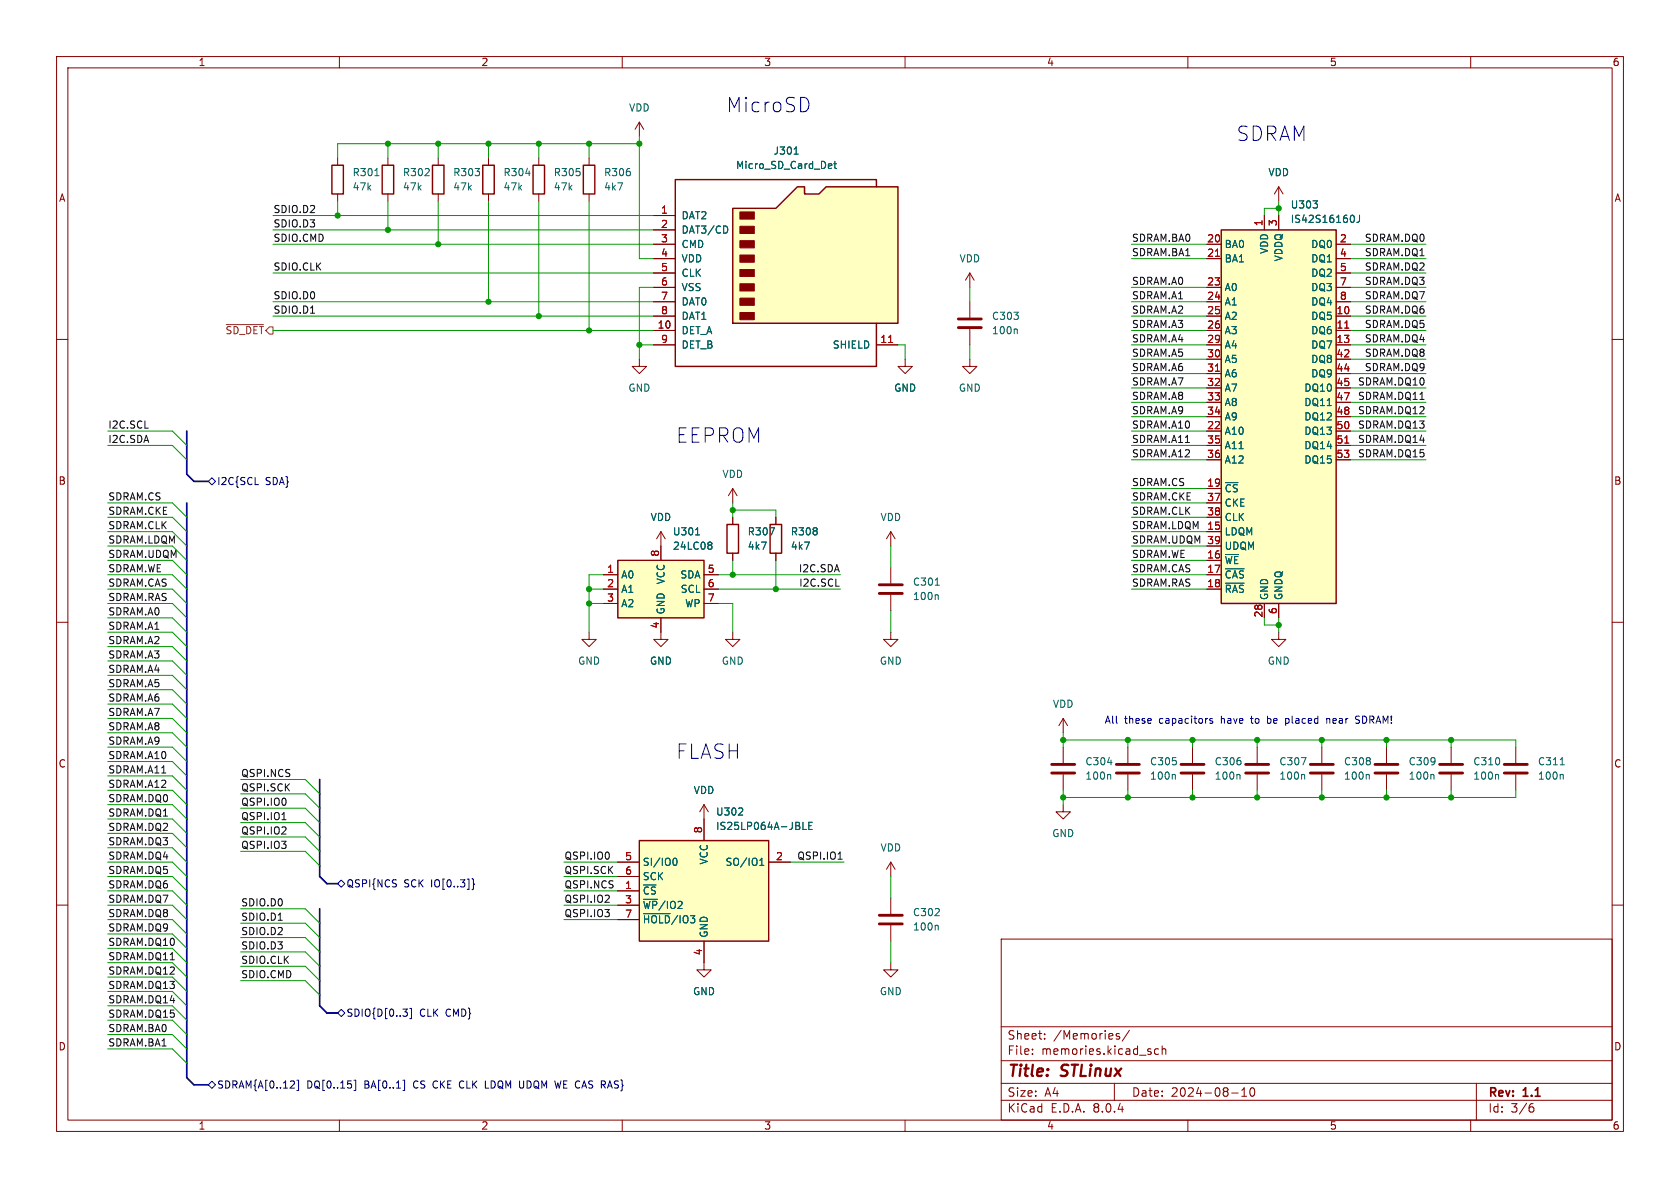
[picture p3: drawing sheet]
<svg xmlns="http://www.w3.org/2000/svg" width="297mm" height="210mm" viewBox="0 0 297 210" stroke-linecap="round" stroke-linejoin="round" font-family="sans-serif">
<g fill="none" stroke="#840000" stroke-width=".18">
<path d="M10 10h277v190h-277zM12 12h273v186h-273zM60 10v2M110 10v2M160 10v2M210 10v2M260 10v2M59.7 27.9v1.3M59.7 34.3v1.3M68.6 27.9v1.3M68.6 34.3v1.3M226.1 33l-.8 1.3"/>
<path d="M226.1 33v2.6M226.1 33l.7 1.3M10 60h2M285 60h2M10 110h2M226.1 111.8v1.2h1.2l-1.2 1.3-1.3-1.3h1.3M285 110h2M188 132.1v2.8M188 136.9v2.8M10 160h2M188 142.2v1.3h1.2l-1.2 1.3-1.3-1.3h1.3M285 160h2"/>
<path d="M177 166h108v32h-108zM60 198v2M110 198v2M160 198v2M177 194.5h108M177 191.5h108M177 187.5h108M177 181.5h108M182.5 186.3v.1M182.5 185.5v.1M184.7 183.6v.1M184.7 182.8v.1"/>
<path d="M197 191.5v3M197.3 183l.7 .4-.3 .3-.4-.1M197.9 182.8l-.4-.1-.2 .2M199.7 182.1l-1.3 2M204.8 185.5l-.4-.1-.3 .3v.4l.1 .2h.6M205.5 185.5l.2-.1 .3 .1 .1 .9M205.5 184.9v1.5M210 198v2M217.7 193.2h1.2M219.5 193.8h.9M219.5 192.7l.5-.4v1.5M221.2 192.4l.1-.1a.81 .81 0 0 1 .6 .6 .81 .81 0 0 1-.3 .8l-.1 .1a.81 .81 0 0 1-.6-.6 .81 .81 0 0 1 .3-.8z"/>
<path d="M260 198v2M261 191.5v6.5M270.6 195.7h.3l.3 .3-.1 .5-.5 .1M271 195.1l-.4 .1"/>
</g>
<path d="M185.9 136.7h4.1M185.9 135.1h4.1" fill="none" stroke="#840000" stroke-width=".51"/>
<path d="M66.3 31.1h.7M195.8 134.8h.8M196.2 136.9l.2 .2v.6" fill="none" stroke="#006464" stroke-width=".18"/>
<path d="M58.7 29.2h2v5.1h-2zM67.6 29.2h2v5.1h-2z" fill="none" stroke="#840000" stroke-width=".25"/>
<path d="M129.5 36.8h7.7l3.8-3.8h1.2v1.3h2.6l1.2-1.3h12.7v24.2h-29.2z" fill="#ffffc2"/>
<g fill="#840000" stroke="#840000" stroke-width=".18">
<path d="M130.8 55.2h2.5v1.3h-2.5z"/>
<path d="M130.8 52.7h2.5v1.3h-2.5z"/>
<path d="M130.8 50.2h2.5v1.2h-2.5z"/>
<path d="M130.8 47.6h2.5v1.3h-2.5z"/>
<path d="M130.8 45.1h2.5v1.3h-2.5z"/>
<path d="M130.8 42.5h2.5v1.3h-2.5z"/>
<path d="M130.8 40h2.5v1.3h-2.5z"/>
<path d="M130.8 37.5h2.5v1.2h-2.5z"/>
</g>
<path d="M76.5 29.2h2v5.1h-2zM85.3 29.2h2.1v5.1h-2.1zM94.2 29.2h2.1v5.1h-2.1zM103.1 29.2h2.1v5.1h-2.1zM129.5 36.8h7.7l3.8-3.8h1.2v1.3h2.6l1.2-1.3h12.7v24.2h-29.2zM154.9 33v-1.2h-35.5v33h35.5v-7.6" fill="none" stroke="#840000" stroke-width=".25"/>
<g fill="none" stroke="#840000" stroke-width=".18">
<path d="M77.5 27.9v1.3M77.5 34.3v1.3M86.4 27.9v1.3M86.4 34.3v1.3M95.2 27.9v1.3M95.2 34.3v1.3M104.1 27.9v1.3M104.1 34.3v1.3M113 21.6l-.7 1.3M113 21.6v2.5M113 21.6l.8 1.3M115.6 38.1h3.8"/>
<path d="M115.6 58.4h3.8M115.6 40.6h3.8M115.6 43.2h3.8M115.6 45.7h3.8M115.6 48.3h3.8M115.6 50.8h3.8M115.6 53.3h3.8M115.6 55.9h3.8M115.6 61h3.8M154.9 61h3.8M188 127l-.8 1.3M188 127v2.5"/>
<path d="M188 127l.7 1.3M199.4 132.1v2.8M199.4 136.9v2.8M210.8 132.1v2.8M210.8 136.9v2.8M222.2 132.1v2.8M222.2 136.9v2.8M233.7 132.1v2.8M233.7 136.9v2.8M245.1 132.1v2.8M245.1 136.9v2.8M256.5 132.1v2.8"/>
<path d="M256.5 136.9v2.8M268 132.1v2.8M268 136.9v2.8"/>
</g>
<path d="M157.1 60.5h.7" fill="none" stroke="#a90000" stroke-width=".18"/>
<g fill="none" stroke="#006464" stroke-width=".18">
<path d="M92.9 30.6h.8M140.4 27.2h.7M146.9 28.9l.1 .3-.6 .2M147 29.7l-.1 .1M147.4 28.9h.5M147.6 28.5v1.1l.3 .2M128.4 40l.3 .5-.3 .7M207.6 136.9l.2 .2v.6M219 136.9l.2 .2v.6M230 133.9h.9l-.6 1.3M230.5 136.9l.1 .2v.6M241.9 136.9l.2 .2v.6"/>
<path d="M253.3 136.9l.2 .2v.6M264.8 136.9l.1 .2v.6M275.8 135.2h.7M276.2 136.9l.2 .2v.6"/>
</g>
<g fill="none" stroke="#840000" stroke-width=".51">
<path d="M197.4 136.7h4M197.4 135.1h4M208.8 136.7h4.1M208.8 135.1h4.1M220.2 136.7h4.1M220.2 135.1h4.1M231.6 136.7h4.1M231.6 135.1h4.1M243.1 136.7h4M243.1 135.1h4M254.5 136.7h4.1M254.5 135.1h4.1"/>
<path d="M265.9 136.7h4.1M265.9 135.1h4.1"/>
</g>
<path d="M215.9 40.6h20.3v66.1h-20.3z" fill="#ffffc2"/>
<path d="M215.9 40.6h20.3v66.1h-20.3zM128.5 92.7h2.1v5.1h-2.1zM136.1 92.7h2.1v5.1h-2.1z" fill="none" stroke="#840000" stroke-width=".25"/>
<g fill="none" stroke="#840000" stroke-width=".18">
<path d="M223.5 38.1v2.5M226.1 38.1v2.5M213.4 55.9h2.5M213.4 58.4h2.5M213.4 43.2h2.5M213.4 45.7h2.5M213.4 50.8h2.5M213.4 53.3h2.5M236.2 55.9h2.6M236.2 58.4h2.6M236.2 43.2h2.6M236.2 45.7h2.6"/>
<path d="M236.2 50.8h2.6M236.2 53.3h2.6M236.2 48.3h2.6M113 63.5v1.3h1.3l-1.3 1.2-1.2-1.2h1.2M213.4 61h2.5M213.4 76.2h2.5M213.4 63.5h2.5M213.4 66h2.5M213.4 68.6h2.5M213.4 71.1h2.5M213.4 73.7h2.5M213.4 78.7h2.5"/>
<path d="M236.2 61h2.6M236.2 76.2h2.6M236.2 63.5h2.6M236.2 66h2.6M236.2 68.6h2.6M236.2 71.1h2.6M236.2 73.7h2.6M236.2 78.7h2.6M116.8 94l-.7 1.3M116.8 94v2.5M116.8 94l.8 1.3M129.5 86.4v2.5"/>
<path d="M129.5 91.4v1.3M129.5 97.8v1.3M129.5 86.4l-.7 1.2M129.5 86.4l.8 1.2M137.2 91.4v1.3M137.2 97.8v1.3M157.5 94l-.8 1.3M157.5 94v2.5M157.5 94l.7 1.3M213.4 94h2.5M213.4 99.1h2.5M213.4 86.4h2.5"/>
<path d="M213.4 81.3h2.5M213.4 88.9h2.5M213.4 91.4h2.5M213.4 96.5h2.5M236.2 81.3h2.6M104.1 111.8v1.2h1.3l-1.3 1.3-1.2-1.3h1.2M116.8 111.8v1.2h1.3l-1.3 1.3-1.2-1.3h1.2M129.5 111.8v1.2h1.3l-1.3 1.3-1.2-1.3h1.2M157.5 111.8v1.2h1.2l-1.2 1.3-1.3-1.3h1.3M213.4 101.6h2.5M213.4 104.1h2.5M223.5 106.7v2.5"/>
<path d="M226.1 106.7v2.5"/>
</g>
<path d="M214.9 45.3h.7M237.7 58h.8M214.9 65.6h.7M237.7 78.3h.8" fill="none" stroke="#a90000" stroke-width=".18"/>
<path d="M232.1 35.5h.8l-.4 .5M232.8 36.1v.6M239.1 38a.79 .79 0 0 1 0 1.3M240.3 38v1a.41 .41 0 0 1-.4 .3M136.1 93.3h.8l-.5 1.3M216.6 100.6h3.3M216.6 103.1h3.3" fill="none" stroke="#006464" stroke-width=".18"/>
<path d="M109.2 99.1h15.3v10.1h-15.3z" fill="#ffffc2"/>
<path d="M109.2 99.1h15.3v10.1h-15.3z" fill="none" stroke="#840000" stroke-width=".25"/>
<g fill="none" stroke="#840000" stroke-width=".18">
<path d="M171.4 48.3v2.5M171.4 53.3v2.8M171.4 58.2v2.8M171.4 48.3l-.7 1.2M171.4 48.3l.8 1.2M160 63.5v1.3h1.3l-1.3 1.2-1.3-1.2h1.3M171.4 63.5v1.3h1.3l-1.3 1.2-1.2-1.2h1.2M116.8 96.5v2.6M106.7 101.6h2.5M106.7 104.1h2.5M106.7 106.7h2.5M116.8 109.2v2.6"/>
<path d="M124.5 101.6h2.5M124.5 104.1h2.5M124.5 106.7h2.5M157.5 100.3v2.8M157.5 105.2v2.8M157.5 152.4v2.5M157.5 158.8v2.7M157.5 152.4l-.8 1.3M157.5 152.4l.7 1.3M157.5 163.6v2.8"/>
</g>
<path d="M179.7 58.2l.1 .1v.7M123 94.6h.7M125.4 95.8h.2l.3 .3-.3 .3M125.4 96.4h.2M125.6 96.4l.2 .1 .1 .4-.2 .1-.3 .1M165.3 103.4h.8M165.7 105.1l.2 .2v.7M165.7 163.6l.2 .1v.7" fill="none" stroke="#006464" stroke-width=".18"/>
<path d="M169.4 57.9h4.1M169.4 56.4h4.1M155.4 104.9h4.1M155.4 103.4h4.1M155.4 163.3h4.1M155.4 161.8h4.1" fill="none" stroke="#840000" stroke-width=".51"/>
<path d="M113 148.6h22.9v17.8h-22.9z" fill="#ffffc2"/>
<path d="M113 148.6h22.9v17.8h-22.9z" fill="none" stroke="#840000" stroke-width=".25"/>
<g fill="none" stroke="#840000" stroke-width=".18">
<path d="M115.6 38.1h3.8M223.5 38.1v2.5M226.1 38.1v2.5M115.6 55.9h3.8M115.6 58.4h3.8M115.6 43.2h3.8M115.6 45.7h3.8M115.6 50.8h3.8M115.6 53.3h3.8M115.6 48.3h3.8M115.6 40.6h3.8M213.4 55.9h2.5"/>
<path d="M213.4 58.4h2.5M213.4 43.2h2.5M213.4 45.7h2.5M213.4 50.8h2.5M213.4 53.3h2.5M236.2 55.9h2.6M236.2 58.4h2.6M236.2 43.2h2.6M236.2 45.7h2.6M236.2 50.8h2.6M236.2 53.3h2.6M236.2 48.3h2.6"/>
<path d="M115.6 61h3.8M154.9 61h3.8M213.4 61h2.5M213.4 76.2h2.5M213.4 63.5h2.5M213.4 66h2.5M213.4 68.6h2.5M213.4 71.1h2.5M213.4 73.7h2.5M213.4 78.7h2.5M236.2 61h2.6M236.2 76.2h2.6"/>
<path d="M236.2 63.5h2.6M236.2 66h2.6M236.2 68.6h2.6M236.2 71.1h2.6M236.2 73.7h2.6M236.2 78.7h2.6M116.8 96.5v2.6M129.5 91.4v1.3M129.5 97.8v1.3M137.2 91.4v1.3M137.2 97.8v1.3M213.4 94h2.5"/>
<path d="M213.4 99.1h2.5M213.4 86.4h2.5M213.4 81.3h2.5M213.4 88.9h2.5M213.4 91.4h2.5M213.4 96.5h2.5M236.2 81.3h2.6M106.7 101.6h2.5M106.7 104.1h2.5M106.7 106.7h2.5M116.8 109.2v2.6M124.5 101.6h2.5"/>
<path d="M124.5 104.1h2.5M124.5 106.7h2.5M213.4 101.6h2.5M213.4 104.1h2.5M223.5 106.7v2.5M226.1 106.7v2.5M109.2 157.5h3.8M109.2 152.4h3.8M109.2 154.9h3.8M124.5 142.2v6.4M124.5 142.2l-.8 1.3M124.5 142.2l.7 1.3"/>
<path d="M135.9 152.4h3.8M109.2 160h3.8M109.2 162.6h3.8M124.5 166.4v5.1h1.2l-1.2 1.2-1.3-1.2h1.3M157.5 170.2v1.3h1.2l-1.2 1.2-1.3-1.2h1.3"/>
</g>
<g fill="none" stroke="#006464" stroke-width=".18">
<path d="M140.4 27.2h.7M146.9 28.9l.1 .3-.6 .2M147 29.7l-.1 .1M147.4 28.9h.5M147.6 28.5v1.1l.3 .2M232.1 35.5h.8l-.4 .5M232.8 36.1v.6M239.1 38a.79 .79 0 0 1 0 1.3M240.3 38v1a.41 .41 0 0 1-.4 .3M128.4 40l.3 .5-.3 .7M123 94.6h.7M125.4 95.8h.2l.3 .3-.3 .3"/>
<path d="M125.4 96.4h.2M125.6 96.4l.2 .1 .1 .4-.2 .1-.3 .1M136.1 93.3h.8l-.5 1.3M216.6 100.6h3.3M216.6 103.1h3.3M119.1 151.8l.2-.1a.68 .68 0 0 1 .4 .6 .68 .68 0 0 1-.4 .7l-.2-.1M130.5 144.1h.8M131.2 142.9v.5M134.3 153h.7M134.3 152.1l.4-.4v1.3M142 145.4v1.2h.6M143 146h.4"/>
<path d="M143.6 145.4h-.6v1.2h.6M113.8 161.5h4.7"/>
</g>
<path d="M40 57.4h6.6" fill="none" stroke="#725600" stroke-width=".18"/>
<g fill="none" stroke="#000084" stroke-width=".18">
<path d="M36.8 85.1l.7-.6 .6 .6-.6 .6zM45.1 85.7h.6M59.7 156.2l.6-.6 .7 .6-.7 .6zM83.4 155.3l.3 .2v.6l.2 .2-.2 .2v.6l-.3 .2M59.7 179.1l.6-.7 .7 .7-.7 .6zM71.2 178.4h.8l-.4 .5M71.8 178.9l.2 .2v.3l-.2 .2M72.4 178.3h.3v1.8h-.3M36.8 191.8l.7-.7 .6 .7-.6 .6zM51.8 191.1l.3 .2-.1 .3-.7 .7h.8M52.5 191h.3v1.8h-.3M62.6 191h.3v1.8h-.3"/>
<path d="M71.2 191h.3v1.8h-.3M85.8 192.3h.6"/>
</g>
<path d="M54.9 55.4h.7M251 70.6h.8M49.8 144.9h.8M148.2 151.9h.7M30.1 169.7h.7M49.2 162.7h.7" fill="none" stroke="#0f0f0f" stroke-width=".18"/>
<path d="M142.9 17.8l.1 .5-.1 .8M214.3 127.1l-.3-.1-.1 .2v.2l.4 .1v.3h-.4M224.1 126.6v1.3M224.1 127.8l.1 .1M224.2 127l-.1 .1M227.3 127.8l.4 .1M227.3 127v1.3M227.7 127l-.4 .1M234.5 127.1l.4-.1 .2 .2M234.5 127v.9M239.7 127.1l.5 .2 .2 .3-.3 .3-.5-.1M240.4 126.6h-.5l-.2 .1" fill="none" stroke="#0000c2" stroke-width=".18"/>
<path d="M33 76.2v7.6l1.3 1.3h2.5M33 88.9v101.6l1.3 1.3h2.5M56.5 137.8v17.1l1.3 1.3h1.9M56.5 160.7v17.1l1.3 1.3h1.9" fill="none" stroke="#000084" stroke-width=".3"/>
<g fill="none" stroke="#009600" stroke-width=".18">
<path d="M48.3 38.1h67.3M59.7 35.6v2.5M68.6 25.4v2.5M68.6 35.6v5M77.5 25.4v2.5M77.5 35.6v7.6M86.4 25.4v2.5M86.4 35.6v17.7M95.2 25.4v2.5M95.2 35.6v20.3M104.1 25.4v2.5M104.1 35.6v22.8"/>
<path d="M113 24.1v21.6h2.6M113 25.4h-53.3v2.5M226.1 36.8h-2.6v1.3M226.1 35.6v2.5M48.3 58.4h67.3M48.3 53.3h67.3M48.3 55.9h67.3M48.3 40.6h67.3M48.3 43.2h67.3M48.3 48.3h67.3M115.6 50.8h-2.6v12.7M171.4 50.8v2.5"/>
<path d="M200 50.8h13.4M200 58.4h13.4M200 53.3h13.4M200 55.9h13.4M200 43.2h13.4M200 45.7h13.4M238.8 50.8h13.3M238.8 58.4h13.3M238.8 53.3h13.3M238.8 55.9h13.3M238.8 43.2h13.3M238.8 45.7h13.3"/>
<path d="M238.8 48.3h13.3M19 76.2h11.5l2.5 2.5M19 78.7h11.5l2.5 2.6M113 61h2.6M158.7 61h1.3v2.5M171.4 61v2.5M200 61h13.4M200 76.2h13.4M200 68.6h13.4M200 63.5h13.4M200 66h13.4M200 78.7h13.4"/>
<path d="M200 73.7h13.4M200 71.1h13.4M238.8 61h13.3M238.8 76.2h13.3M238.8 68.6h13.3M238.8 63.5h13.3M238.8 66h13.3M238.8 78.7h13.3M238.8 73.7h13.3M238.8 71.1h13.3M19 91.4h11.5l2.5 2.6M19 96.5h11.5l2.5 2.6"/>
<path d="M19 99.1h11.5l2.5 2.5M19 88.9h11.5l2.5 2.5M19 94h11.5l2.5 2.5M129.5 90.2h7.7v1.2M129.5 88.9v2.5M129.5 99.1v2.5M137.2 99.1v5M157.5 96.5v3.8M200 91.4h13.4M200 96.5h13.4M200 99.1h13.4M200 88.9h13.4"/>
<path d="M200 94h13.4M200 81.3h13.4M200 86.4h13.4M238.8 81.3h13.3M19 104.1h11.5l2.5 2.6M19 106.7h11.5l2.5 2.5M19 101.6h11.5l2.5 2.5M19 109.2h11.5l2.5 2.6M19 114.3h11.5l2.5 2.5M19 111.8h11.5l2.5 2.5M19 116.8h11.5l2.5 2.6M19 119.4h11.5l2.5 2.5"/>
<path d="M104.1 104.1h2.6M104.1 106.7h2.6M106.7 101.6h-2.6v10.2M127 104.1h21.6M127 106.7h2.5v5.1M127 101.6h21.6M157.5 108v3.8M200 104.1h13.4M200 101.6h13.4M223.5 109.2v1.3h2.6M226.1 109.2v2.6M19 127h11.5l2.5 2.5"/>
<path d="M19 124.5h11.5l2.5 2.5M19 129.5h11.5l2.5 2.6M19 121.9h11.5l2.5 2.6M19 137.2h11.5l2.5 2.5M19 139.7h11.5l2.5 2.5M19 134.6h11.5l2.5 2.6M19 132.1h11.5l2.5 2.5M42.5 137.8h11.5l2.5 2.5M188 130.8h80v1.3M188 129.5v2.6M188 139.7v2.5M199.4 130.8v1.3"/>
<path d="M199.4 139.7v1.3M210.8 130.8v1.3M210.8 139.7v1.3M222.2 130.8v1.3M222.2 139.7v1.3M233.7 130.8v1.3M233.7 139.7v1.3M245.1 130.8v1.3M245.1 139.7v1.3M256.5 130.8v1.3M256.5 139.7v1.3M268 139.7v1.3h-80"/>
<path d="M19 152.4h11.5l2.5 2.5M19 154.9h11.5l2.5 2.6M19 157.5h11.5l2.5 2.5M19 144.8h11.5l2.5 2.5M19 142.2h11.5l2.5 2.6M19 147.3h11.5l2.5 2.6M19 149.9h11.5l2.5 2.5M42.5 140.3h11.5l2.5 2.6M42.5 142.9h11.5l2.5 2.5M42.5 150.5h11.5l2.5 2.5M42.5 148h11.5l2.5 2.5M42.5 145.4h11.5l2.5 2.6"/>
<path d="M99.7 152.4h9.5M99.7 154.9h9.5M99.7 157.5h9.5M139.7 152.4h9.5M157.5 154.9v3.9M19 175.3h11.5l2.5 2.5M19 170.2h11.5l2.5 2.5M19 172.7h11.5l2.5 2.6M19 167.6h11.5l2.5 2.6M19 160h11.5l2.5 2.6M19 162.6h11.5l2.5 2.5M19 165.1h11.5l2.5 2.5"/>
<path d="M19 177.8h11.5l2.5 2.5M42.5 160.7h11.5l2.5 2.5M42.5 163.2h11.5l2.5 2.5M42.5 165.7h11.5l2.5 2.6M42.5 173.4h11.5l2.5 2.5M42.5 168.3h11.5l2.5 2.5M42.5 170.8h11.5l2.5 2.6M99.7 160h9.5M99.7 162.6h9.5M157.5 166.4v3.8M19 180.3h11.5l2.5 2.6M19 185.4h11.5l2.5 2.6"/>
<path d="M19 182.9h11.5l2.5 2.5"/>
</g>
<path d="M214.9 45.3h.7M237.7 58h.8M157.1 60.5h.7M214.9 65.6h.7M237.7 78.3h.8" fill="none" stroke="#a90000" stroke-width=".18"/>
<g fill="#009600" stroke="#009600" stroke-width=".18">
<circle cx="104.1" cy="104.1" r=".46"/>
<circle cx="59.7" cy="38.1" r=".46"/>
<circle cx="68.6" cy="40.6" r=".46"/>
<circle cx="77.5" cy="25.4" r=".46"/>
<circle cx="68.6" cy="25.4" r=".46"/>
<circle cx="113" cy="61" r=".46"/>
<circle cx="104.1" cy="58.4" r=".46"/>
<circle cx="95.2" cy="55.9" r=".46"/>
<circle cx="129.5" cy="90.2" r=".46"/>
<circle cx="104.1" cy="106.7" r=".46"/>
<circle cx="129.5" cy="101.6" r=".46"/>
<circle cx="199.4" cy="141" r=".46"/>
<circle cx="210.8" cy="141" r=".46"/>
<circle cx="233.7" cy="141" r=".46"/>
<circle cx="222.2" cy="130.8" r=".46"/>
<circle cx="222.2" cy="141" r=".46"/>
<circle cx="226.1" cy="110.5" r=".46"/>
<circle cx="245.1" cy="130.8" r=".46"/>
<circle cx="245.1" cy="141" r=".46"/>
<circle cx="256.5" cy="130.8" r=".46"/>
<circle cx="256.5" cy="141" r=".46"/>
<circle cx="233.7" cy="130.8" r=".46"/>
<circle cx="95.2" cy="25.4" r=".46"/>
<circle cx="86.4" cy="25.4" r=".46"/>
<circle cx="104.1" cy="25.4" r=".46"/>
<circle cx="86.4" cy="53.3" r=".46"/>
<circle cx="77.5" cy="43.2" r=".46"/>
<circle cx="113" cy="25.4" r=".46"/>
<circle cx="226.1" cy="36.8" r=".46"/>
<circle cx="199.4" cy="130.8" r=".46"/>
<circle cx="188" cy="141" r=".46"/>
<circle cx="137.2" cy="104.1" r=".46"/>
<circle cx="210.8" cy="130.8" r=".46"/>
<circle cx="188" cy="130.8" r=".46"/>
</g>
<g font-size="3.5" fill="#0000c2">
<text x="128.3" y="20.1">MicroSD</text>
<text x="218.4" y="25.2">SDRAM</text>
<text x="119.4" y="78.5">EEPROM</text>
<text x="119.4" y="134.4">FLASH</text>
</g>
<g font-size="2.8" fill="#840000">
<text x="178" y="190.9">Title:</text>
<text x="187.7" y="190.9">STLinux</text>
</g>
<g font-size="2.1" fill="#840000">
<text x="178" y="184">Sheet:</text>
<text x="186.2" y="184">/Memories/</text>
<text x="178" y="186.7">File:</text>
<text x="184.1" y="186.7">memories.kicad_sch</text>
<text x="178" y="196.9">KiCad</text>
<text x="178" y="194.1">Size:</text>
<text x="184.7" y="194.1">A4</text>
<text x="185.7" y="196.9">E.D.A.</text>
<text x="193.3" y="196.9">8.0.4</text>
<text x="200" y="194.1">Date:</text>
<text x="207" y="194.1">2024-08-10</text>
<text x="263" y="194.3">Rev:</text>
<text x="263" y="196.9">Id:</text>
<text x="267.1" y="196.9">3/6</text>
<text x="269.4" y="194.3">1.1</text>
</g>
<g font-size="1.8" fill="#840000">
<text x="35" y="11.9">1</text>
<text x="85" y="11.9">2</text>
<text x="135" y="11.9">3</text>
<text x="185" y="11.9">4</text>
<text x="235" y="11.9">5</text>
<text x="285" y="11.9">6</text>
<text x="10.3" y="35.9">A</text>
<text x="285.3" y="35.9">A</text>
<text x="10.3" y="85.9">B</text>
<text x="285.3" y="85.9">B</text>
<text x="10.3" y="135.9">C</text>
<text x="285.3" y="135.9">C</text>
<text x="10.3" y="185.9">D</text>
<text x="285.3" y="185.9">D</text>
<text x="35" y="199.9">1</text>
<text x="85" y="199.9">2</text>
<text x="135" y="199.9">3</text>
<text x="185" y="199.9">4</text>
<text x="235" y="199.9">5</text>
<text x="285" y="199.9">6</text>
</g>
<g font-size="1.8" fill="#006464">
<text x="111.1" y="19.9">VDD</text>
<text x="136.7" y="27.5">J301</text>
<text x="62.2" y="31.3">R301</text>
<text x="62.2" y="33.9">47k</text>
<text x="71.1" y="31.3">R302</text>
<text x="71.1" y="33.9">47k</text>
<text x="80" y="31.3">R303</text>
<text x="80" y="33.9">47k</text>
<text x="88.9" y="31.3">R304</text>
<text x="88.9" y="33.9">47k</text>
<text x="97.8" y="31.3">R305</text>
<text x="97.8" y="33.9">47k</text>
<text x="106.7" y="31.3">R306</text>
<text x="106.7" y="33.9">4k7</text>
<text x="130" y="30.1">Micro_SD_Card_Det</text>
<text x="224.1" y="31.3">VDD</text>
<text x="120.4" y="39">DAT2</text>
<text x="120.4" y="41.5">DAT3/CD</text>
<text x="228.1" y="37.1">U303</text>
<text x="228.1" y="39.6">IS42S16160J</text>
<text x="120.4" y="44">CMD</text>
<text x="120.4" y="46.6">VDD</text>
<text x="169.5" y="46.6">VDD</text>
<text x="216.4" y="44">BA0</text>
<text x="216.4" y="46.6">BA1</text>
<text x="224.4" y="45" transform="rotate(-90 224.4 45)">VDD</text>
<text x="226.9" y="46.3" transform="rotate(-90 226.9 46.3)">VDDQ</text>
<text x="231.7" y="44">DQ0</text>
<text x="231.7" y="46.6">DQ1</text>
<text x="120.4" y="49.1">CLK</text>
<text x="120.4" y="51.7">VSS</text>
<text x="216.4" y="51.7">A0</text>
<text x="231.7" y="49.1">DQ2</text>
<text x="231.7" y="51.7">DQ3</text>
<text x="120.4" y="59.3">DET_A</text>
<text x="120.4" y="54.2">DAT0</text>
<text x="120.4" y="56.7">DAT1</text>
<text x="175.3" y="56.7">C303</text>
<text x="175.3" y="59.3">100n</text>
<text x="216.4" y="54.2">A1</text>
<text x="216.4" y="56.7">A2</text>
<text x="216.4" y="59.3">A3</text>
<text x="231.7" y="56.7">DQ5</text>
<text x="231.7" y="59.3">DQ6</text>
<text x="231.7" y="54.2">DQ4</text>
<text x="120.4" y="61.8">DET_B</text>
<text x="147.1" y="61.8">SHIELD</text>
<text x="216.4" y="61.8">A4</text>
<text x="216.4" y="64.4">A5</text>
<text x="231.7" y="61.8">DQ7</text>
<text x="231.7" y="64.4">DQ8</text>
<text x="111" y="69.4">GND</text>
<text x="158" y="69.4">GND</text>
<text x="169.4" y="69.4">GND</text>
<text x="216.4" y="66.9">A6</text>
<text x="216.4" y="69.4">A7</text>
<text x="216.4" y="72">A8</text>
<text x="230.5" y="69.4">DQ10</text>
<text x="230.5" y="72">DQ11</text>
<text x="231.7" y="66.9">DQ9</text>
<text x="216.4" y="77.1">A10</text>
<text x="216.4" y="74.5">A9</text>
<text x="230.5" y="74.5">DQ12</text>
<text x="230.5" y="77.1">DQ13</text>
<text x="216.4" y="79.6">A11</text>
<text x="216.4" y="82.1">A12</text>
<text x="230.5" y="79.6">DQ14</text>
<text x="230.5" y="82.1">DQ15</text>
<text x="127.6" y="84.7">VDD</text>
<text x="216.4" y="87.2">~{CS}</text>
<text x="216.4" y="89.8">CKE</text>
<text x="114.9" y="92.3">VDD</text>
<text x="118.9" y="94.8">U301</text>
<text x="132.1" y="94.8">R307</text>
<text x="139.7" y="94.8">R308</text>
<text x="155.6" y="92.3">VDD</text>
<text x="216.4" y="94.8">LDQM</text>
<text x="216.4" y="92.3">CLK</text>
<text x="118.9" y="97.4">24LC08</text>
<text x="132.1" y="97.4">4k7</text>
<text x="139.7" y="97.4">4k7</text>
<text x="216.4" y="99.9">~{WE}</text>
<text x="216.4" y="97.4">UDQM</text>
<text x="109.7" y="102.5">A0</text>
<text x="109.7" y="105">A1</text>
<text x="109.7" y="107.5">A2</text>
<text x="117.7" y="103.4" transform="rotate(-90 117.7 103.4)">VCC</text>
<text x="120.2" y="102.5">SDA</text>
<text x="120.2" y="105">SCL</text>
<text x="121" y="107.5">WP</text>
<text x="161.3" y="103.7">C301</text>
<text x="161.3" y="106.3">100n</text>
<text x="216.4" y="102.5">~{CAS}</text>
<text x="216.4" y="105">~{RAS}</text>
<text x="224.4" y="106.2" transform="rotate(-90 224.4 106.2)">GND</text>
<text x="226.9" y="106.2" transform="rotate(-90 226.9 106.2)">GNDQ</text>
<text x="117.7" y="108.7" transform="rotate(-90 117.7 108.7)">GND</text>
<text x="102.1" y="117.7">GND</text>
<text x="114.8" y="117.7">GND</text>
<text x="127.5" y="117.7">GND</text>
<text x="155.4" y="117.7">GND</text>
<text x="224" y="117.7">GND</text>
<text x="186" y="125.3">VDD</text>
<text x="191.8" y="135.5">C304</text>
<text x="203.2" y="135.5">C305</text>
<text x="214.6" y="135.5">C306</text>
<text x="226.1" y="135.5">C307</text>
<text x="237.5" y="135.5">C308</text>
<text x="248.9" y="135.5">C309</text>
<text x="260.4" y="135.5">C310</text>
<text x="271.8" y="135.5">C311</text>
<text x="122.5" y="140.6">VDD</text>
<text x="191.8" y="138">100n</text>
<text x="203.2" y="138">100n</text>
<text x="214.6" y="138">100n</text>
<text x="226.1" y="138">100n</text>
<text x="237.5" y="138">100n</text>
<text x="248.9" y="138">100n</text>
<text x="260.4" y="138">100n</text>
<text x="271.8" y="138">100n</text>
<text x="126.5" y="144.4">U302</text>
<text x="126.5" y="146.9">IS25LP064A-JBLE</text>
<text x="185.9" y="148.2">GND</text>
<text x="113.5" y="153.3">SI/IO0</text>
<text x="113.5" y="155.8">SCK</text>
<text x="125.3" y="152.9" transform="rotate(-90 125.3 152.9)">VCC</text>
<text x="128.2" y="153.3">SO/IO1</text>
<text x="155.6" y="150.7">VDD</text>
<text x="113.5" y="158.3">~{CS}</text>
<text x="113.5" y="160.9">~{WP}/IO2</text>
<text x="113.5" y="163.4">~{HOLD}/IO3</text>
<text x="125.3" y="165.9" transform="rotate(-90 125.3 165.9)">GND</text>
<text x="161.3" y="162.2">C302</text>
<text x="161.3" y="164.7">100n</text>
<text x="122.4" y="176.1">GND</text>
<text x="155.4" y="176.1">GND</text>
</g>
<g font-size="1.8" fill="#0f0f0f">
<text x="48.3" y="40.3">SDIO.D3</text>
<text x="48.3" y="37.8">SDIO.D2</text>
<text x="48.3" y="42.8">SDIO.CMD</text>
<text x="48.3" y="47.9">SDIO.CLK</text>
<text x="200" y="42.8">SDRAM.BA0</text>
<text x="200" y="45.4">SDRAM.BA1</text>
<text x="241.2" y="42.8">SDRAM.DQ0</text>
<text x="241.2" y="45.4">SDRAM.DQ1</text>
<text x="241.2" y="47.9">SDRAM.DQ2</text>
<text x="48.3" y="53">SDIO.D0</text>
<text x="200" y="50.5">SDRAM.A0</text>
<text x="200" y="53">SDRAM.A1</text>
<text x="241.2" y="53">SDRAM.DQ7</text>
<text x="241.2" y="50.5">SDRAM.DQ3</text>
<text x="48.3" y="55.5">SDIO.D1</text>
<text x="200" y="58.1">SDRAM.A3</text>
<text x="200" y="55.5">SDRAM.A2</text>
<text x="241.2" y="55.5">SDRAM.DQ6</text>
<text x="241.2" y="58.1">SDRAM.DQ5</text>
<text x="200" y="65.7">SDRAM.A6</text>
<text x="200" y="60.6">SDRAM.A4</text>
<text x="200" y="63.2">SDRAM.A5</text>
<text x="241.2" y="63.2">SDRAM.DQ8</text>
<text x="241.2" y="65.7">SDRAM.DQ9</text>
<text x="241.2" y="60.6">SDRAM.DQ4</text>
<text x="200" y="68.2">SDRAM.A7</text>
<text x="200" y="70.8">SDRAM.A8</text>
<text x="240" y="70.8">SDRAM.DQ11</text>
<text x="240" y="68.2">SDRAM.DQ10</text>
<text x="19" y="75.9">I2C.SCL</text>
<text x="200" y="73.3">SDRAM.A9</text>
<text x="200" y="75.9">SDRAM.A10</text>
<text x="240" y="75.9">SDRAM.DQ13</text>
<text x="240" y="73.3">SDRAM.DQ12</text>
<text x="19" y="78.4">I2C.SDA</text>
<text x="200" y="78.4">SDRAM.A11</text>
<text x="200" y="80.9">SDRAM.A12</text>
<text x="240" y="78.4">SDRAM.DQ14</text>
<text x="240" y="80.9">SDRAM.DQ15</text>
<text x="19" y="88.6">SDRAM.CS</text>
<text x="200" y="86">SDRAM.CS</text>
<text x="200" y="88.6">SDRAM.CKE</text>
<text x="19" y="93.6">SDRAM.CLK</text>
<text x="19" y="91.1">SDRAM.CKE</text>
<text x="200" y="93.6">SDRAM.LDQM</text>
<text x="200" y="91.1">SDRAM.CLK</text>
<text x="19" y="101.3">SDRAM.WE</text>
<text x="19" y="98.7">SDRAM.UDQM</text>
<text x="19" y="96.2">SDRAM.LDQM</text>
<text x="141.1" y="101.3">I2C.SDA</text>
<text x="200" y="98.7">SDRAM.WE</text>
<text x="200" y="101.3">SDRAM.CAS</text>
<text x="200" y="96.2">SDRAM.UDQM 39</text>
<text x="19" y="103.8">SDRAM.CAS</text>
<text x="19" y="106.3">SDRAM.RAS</text>
<text x="141.2" y="103.8">I2C.SCL</text>
<text x="200" y="103.8">SDRAM.RAS</text>
<text x="19" y="111.4">SDRAM.A1</text>
<text x="19" y="114">SDRAM.A2</text>
<text x="19" y="108.9">SDRAM.A0</text>
<text x="19" y="119">SDRAM.A4</text>
<text x="19" y="116.5">SDRAM.A3</text>
<text x="19" y="124.1">SDRAM.A6</text>
<text x="19" y="121.6">SDRAM.A5</text>
<text x="19" y="126.7">SDRAM.A7</text>
<text x="19" y="129.2">SDRAM.A8</text>
<text x="19" y="131.7">SDRAM.A9</text>
<text x="19" y="136.8">SDRAM.A11</text>
<text x="19" y="134.3">SDRAM.A10</text>
<text x="42.5" y="137.4">QSPI.NCS</text>
<text x="19" y="139.4">SDRAM.A12</text>
<text x="19" y="141.9">SDRAM.DQ0</text>
<text x="42.5" y="142.5">QSPI.IO0</text>
<text x="42.5" y="140">QSPI.SCK</text>
<text x="19" y="149.5">SDRAM.DQ3</text>
<text x="19" y="147">SDRAM.DQ2</text>
<text x="19" y="144.4">SDRAM.DQ1</text>
<text x="42.5" y="145.1">QSPI.IO1</text>
<text x="42.5" y="147.6">QSPI.IO2</text>
<text x="19" y="154.6">SDRAM.DQ5</text>
<text x="19" y="152.1">SDRAM.DQ4</text>
<text x="42.5" y="150.1">QSPI.IO3</text>
<text x="99.7" y="152.1">QSPI.IO0</text>
<text x="99.7" y="154.6">QSPI.SCK</text>
<text x="140.9" y="152.1">QSPI.IO1</text>
<text x="19" y="159.7">SDRAM.DQ7</text>
<text x="19" y="157.1">SDRAM.DQ6</text>
<text x="42.5" y="160.3">SDIO.D0</text>
<text x="99.7" y="157.1">QSPI.NCS</text>
<text x="99.7" y="159.7">QSPI.IO2</text>
<text x="19" y="164.8">SDRAM.DQ9</text>
<text x="19" y="167.3">SDRAM.DQ10</text>
<text x="19" y="162.2">SDRAM.DQ8</text>
<text x="42.5" y="162.8">SDIO.D1</text>
<text x="42.5" y="167.9">SDIO.D3</text>
<text x="42.5" y="165.4">SDIO.D2</text>
<text x="99.7" y="162.2">QSPI.IO3</text>
<text x="19" y="169.8">SDRAM.DQ11</text>
<text x="19" y="172.4">SDRAM.DQ12</text>
<text x="42.5" y="173">SDIO.CMD</text>
<text x="42.5" y="170.5">SDIO.CLK</text>
<text x="19" y="177.5">SDRAM.DQ14</text>
<text x="19" y="174.9">SDRAM.DQ13</text>
<text x="19" y="180">SDRAM.DQ15</text>
<text x="19" y="182.5">SDRAM.BA0</text>
<text x="19" y="185.1">SDRAM.BA1</text>
</g>
<g font-size="1.8" fill="#a90000">
<text x="116.8" y="37.8">1</text>
<text x="116.8" y="40.4">2</text>
<text x="223.3" y="40.1" transform="rotate(-90 223.3 40.1)">1</text>
<text x="225.8" y="40.1" transform="rotate(-90 225.8 40.1)">3</text>
<text x="116.8" y="42.9">3</text>
<text x="116.8" y="45.5">4</text>
<text x="213.3" y="42.9">20</text>
<text x="213.3" y="45.5">21</text>
<text x="236.8" y="42.9">2</text>
<text x="236.8" y="45.5">4</text>
<text x="116.8" y="48">5</text>
<text x="116.8" y="50.5">6</text>
<text x="116.8" y="53.1">7</text>
<text x="213.3" y="50.5">23</text>
<text x="213.3" y="53.1">24</text>
<text x="236.8" y="48">5</text>
<text x="236.8" y="50.5">7</text>
<text x="236.8" y="53.1">8</text>
<text x="116.2" y="58.2">10</text>
<text x="116.8" y="55.6">8</text>
<text x="213.3" y="55.6">25</text>
<text x="213.3" y="58.2">26</text>
<text x="236.2" y="55.6">10</text>
<text x="236.2" y="58.2">11</text>
<text x="116.8" y="60.7">9</text>
<text x="155.5" y="60.7">11</text>
<text x="213.3" y="60.7">29</text>
<text x="213.3" y="63.2">30</text>
<text x="213.3" y="65.8">31</text>
<text x="236.2" y="60.7">13</text>
<text x="236.2" y="63.2">42</text>
<text x="236.2" y="65.8">44</text>
<text x="213.3" y="68.3">32</text>
<text x="213.3" y="70.9">33</text>
<text x="236.2" y="68.3">45</text>
<text x="236.2" y="70.9">47</text>
<text x="213.3" y="75.9">22</text>
<text x="213.3" y="73.4">34</text>
<text x="236.2" y="73.4">48</text>
<text x="236.2" y="75.9">50</text>
<text x="213.3" y="78.5">35</text>
<text x="213.3" y="81">36</text>
<text x="236.2" y="78.5">51</text>
<text x="236.2" y="81">53</text>
<text x="213.3" y="86.1">19</text>
<text x="213.3" y="88.6">37</text>
<text x="213.3" y="93.7">15</text>
<text x="213.3" y="91.2">38</text>
<text x="107.2" y="101.3">1</text>
<text x="116.6" y="98.5" transform="rotate(-90 116.6 98.5)">8</text>
<text x="125" y="101.3">5</text>
<text x="213.3" y="98.8">16</text>
<text x="213.3" y="101.3">17</text>
<text x="213.3" y="96.3">39</text>
<text x="107.2" y="103.9">2</text>
<text x="107.2" y="106.4">3</text>
<text x="125" y="103.9">6</text>
<text x="125" y="106.4">7</text>
<text x="213.3" y="103.9">18</text>
<text x="116.6" y="111.2" transform="rotate(-90 116.6 111.2)">4</text>
<text x="223.3" y="109.3" transform="rotate(-90 223.3 109.3)">28</text>
<text x="225.8" y="108.7" transform="rotate(-90 225.8 108.7)">6</text>
<text x="124.2" y="147.4" transform="rotate(-90 124.2 147.4)">8</text>
<text x="110.4" y="152.1">5</text>
<text x="110.4" y="154.7">6</text>
<text x="137.1" y="152.1">2</text>
<text x="110.4" y="157.2">1</text>
<text x="110.4" y="159.8">3</text>
<text x="110.4" y="162.3">7</text>
<text x="124.2" y="169" transform="rotate(-90 124.2 169)">4</text>
</g>
<text font-size="1.8" fill="#725600" x="39.8" y="59.3">~{SD_DET}</text>
<g font-size="1.8" fill="#000084">
<text x="38.3" y="86">I2C{SCL</text>
<text x="46.9" y="86">SDA}</text>
<text x="61.2" y="157.1">QSPI{NCS</text>
<text x="71.4" y="157.1">SCK</text>
<text x="76.3" y="157.1">IO[0..3]}</text>
<text x="61.2" y="179.9">SDIO{D[0..3]</text>
<text x="74.2" y="179.9">CLK</text>
<text x="78.9" y="179.9">CMD}</text>
<text x="38.3" y="192.6">SDRAM{A[0..12]</text>
<text x="54.2" y="192.6">DQ[0..15]</text>
<text x="64.5" y="192.6">BA[0..1]</text>
<text x="73.4" y="192.6">CS CKE CLK</text>
<text x="86.6" y="192.6">LDQM UDQM WE CAS RAS}</text>
</g>
<g font-size="1.8" fill="#0000c2">
<text x="195.2" y="128">All</text>
<text x="198.8" y="128">these</text>
<text x="205" y="128">capacitors</text>
<text x="216.1" y="128">have</text>
<text x="221.7" y="128">to</text>
<text x="224.7" y="128">be</text>
<text x="228.1" y="128">placed</text>
<text x="235.6" y="128">near</text>
<text x="240.9" y="128">SDRAM!</text>
</g>
</svg>
